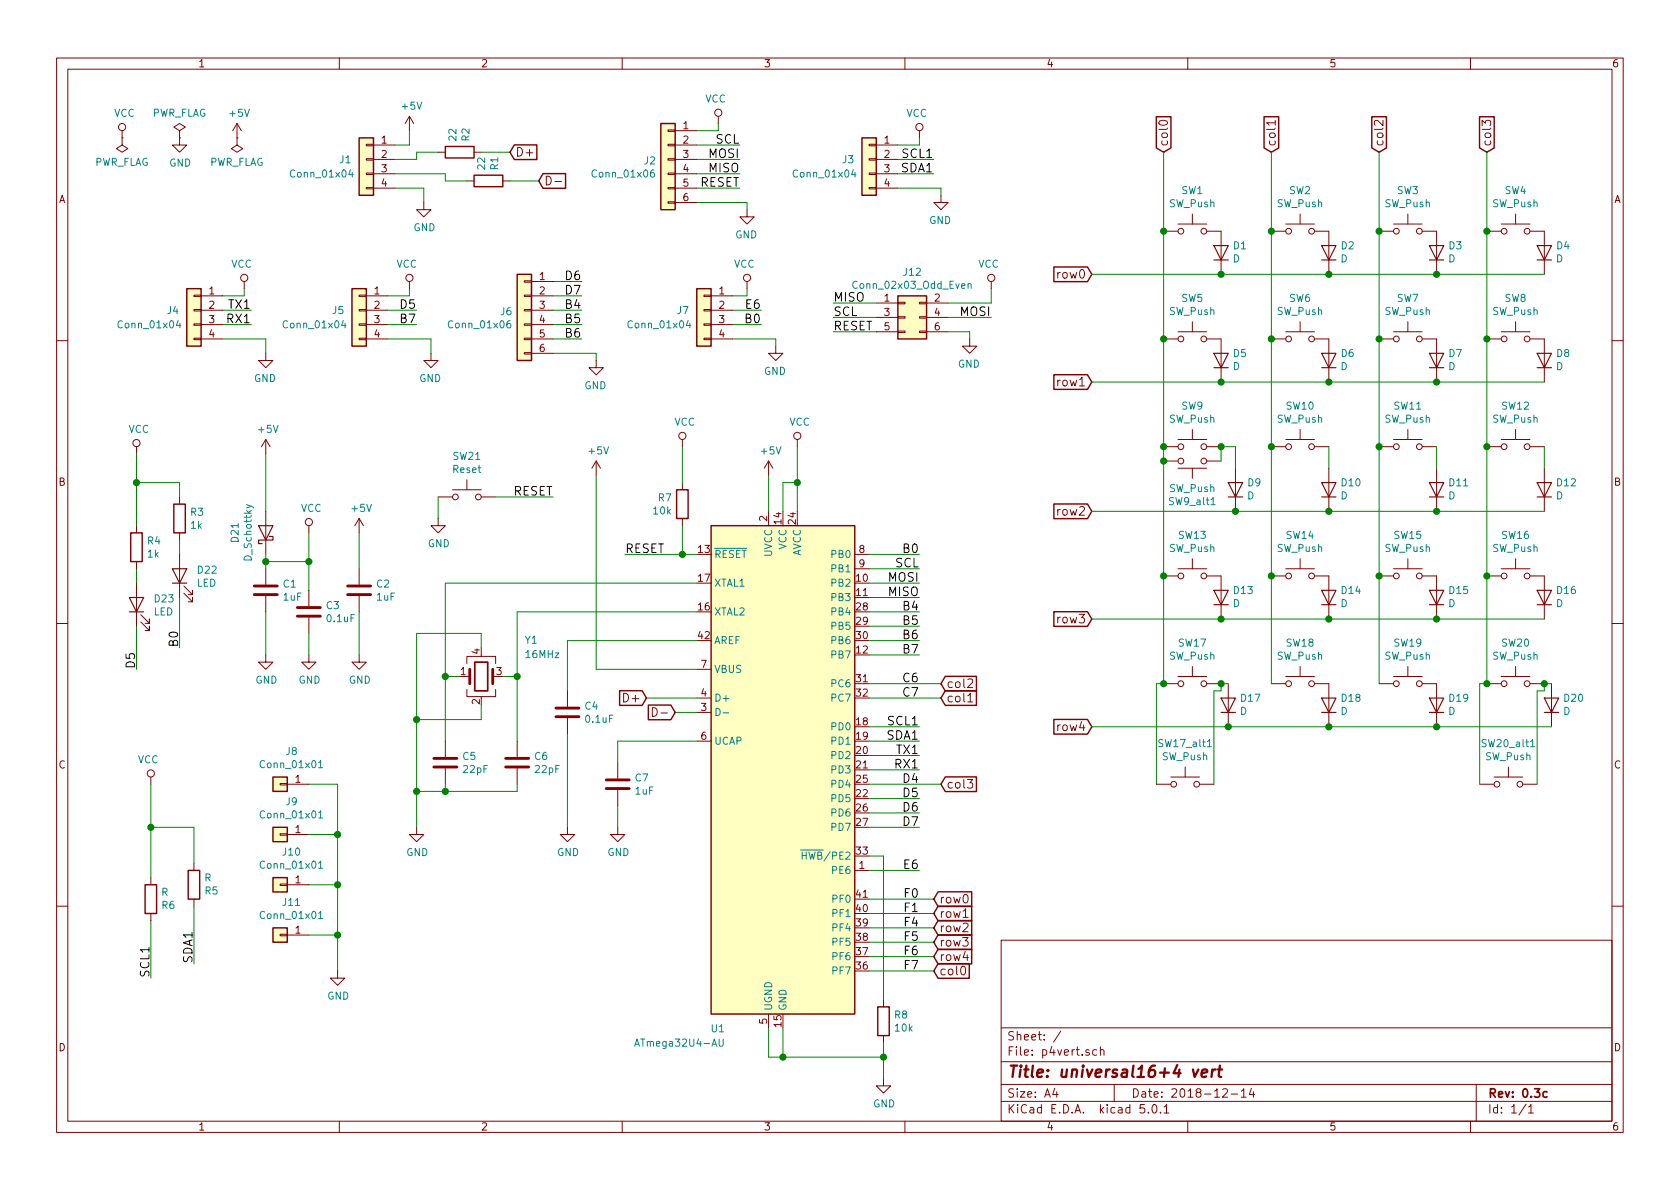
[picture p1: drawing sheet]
<svg xmlns="http://www.w3.org/2000/svg" width="297mm" height="210mm" viewBox="0 0 297 210" stroke-linecap="round" stroke-linejoin="round" font-family="sans-serif">
<g fill="none" stroke="#840000" stroke-width=".18">
<path d="M10 10.3h277v189.9h-277zM12 12.2h273v186.1h-273zM60 10.3v1.9M110 10.3v1.9M160 10.3v1.9M210 10.3v1.9M260 10.3v1.9M21.6 24.4v1.2l1 .7-1 .6-1-.6 1-.7M21.6 24.4h.1M21.6 23.1v1.3M31.7 24.4v1.2h1.3l-1.3 1.3-1.2-1.3h1.2M31.7 23.1l1.1-.6-1.1-.7-1 .7 1 .6v1.3"/>
<path d="M31.7 24.4h.1M41.9 24.4v1.2l1 .7-1 .6-1-.6 1-.7M41.9 24.4h.1M41.9 21.8l-.8 1.3M41.9 21.8v2.6M41.9 21.8l.8 1.3M64.8 33.1h1.2v.3h-1.2zM64.8 30.6h1.2v.3h-1.2zM64.8 28.1h1.2v.2h-1.2zM64.8 25.5h1.2v.3h-1.2zM66 25.6h3.8M66 28.2h3.8"/>
<path d="M66 30.7h3.8M66 33.3h3.8M72.4 20.6l-.8 1.2M72.4 20.6v2.5M72.4 20.6l.8 1.2M74.9 35.8v1.3h1.3l-1.3 1.2-1.2-1.2h1.2M77.5 26.9h1.2M82.5 32h1.3M83.8 26.9h1.3M88.9 32h1.3M96.6 31.2a.77 .77 0 0 1 .9 .7 .77 .77 0 0 1-.9 .8zM98.1 32.1h1.2"/>
<path d="M118.1 35.7h1.3v.2h-1.3zM118.1 33.1h1.3v.3h-1.3zM118.1 30.6h1.3v.3h-1.3zM118.1 28.1h1.3v.2h-1.3zM118.1 25.5h1.3v.3h-1.3zM118.1 23h1.3v.2h-1.3zM119.4 25.6h3.8M119.4 28.2h3.8M119.4 30.7h3.8M119.4 33.3h3.8M119.4 23.1h3.8M119.4 35.8h3.8"/>
<path d="M127 20.6v1.2M132.1 37.1v1.2h-1.3l1.3 1.3 1.2-1.3h-1.2M153.7 33.1h1.2v.3h-1.2zM153.7 30.6h1.2v.3h-1.2zM153.7 28.1h1.2v.2h-1.2zM153.7 25.5h1.2v.3h-1.2zM154.9 25.6h3.8M154.9 28.2h3.8M154.9 30.7h3.8M154.9 33.3h3.8M162.6 23.1v1.3M166.4 34.5v1.3h-1.3l1.3 1.3 1.2-1.3h-1.2"/>
<path d="M205 21.4a.86 .86 0 0 1 1.4 .4 .97 .97 0 0 1-1.5 0zM208.3 39.6h5.1M210.8 37.8v1.8M225.5 21.7h-1.5l.4 .4M225.5 21.3v.8M227.3 39.6h5.1M229.9 37.8v1.8M244.5 21.3v.9l-1.1-.9-.3 .1-.1 .2 .1 .5M246.4 39.6h5.1M248.9 37.8v1.8M262.1 22.2v-.9l.5 .5 .1-.4 .2-.1 .6 .1 .1 .6-.2 .2M265.4 39.6h5.1"/>
<path d="M268 37.8v1.8M34.3 59.8h1.3v.3h-1.3zM34.3 57.3h1.3v.2h-1.3zM34.3 54.7h1.3v.3h-1.3zM34.3 52.2h1.3v.2h-1.3zM35.6 59.9h3.8M35.6 52.3h3.8M35.6 54.9h3.8M35.6 57.4h3.8M43.2 49.8v1.2M63.5 59.8h1.3v.3h-1.3zM63.5 57.3h1.3v.2h-1.3z"/>
<path d="M63.5 54.7h1.3v.3h-1.3zM63.5 52.2h1.3v.2h-1.3zM64.8 59.9h3.8M64.8 52.3h3.8M64.8 54.9h3.8M64.8 57.4h3.8M72.4 49.8v1.2M92.7 59.8h1.3v.3h-1.3zM92.7 57.3h1.3v.2h-1.3zM92.7 54.7h1.3v.3h-1.3zM92.7 52.2h1.3v.2h-1.3zM92.7 49.7h1.3v.2h-1.3z"/>
<path d="M94 59.9h3.8M94 49.8h3.8M94 52.3h3.8M94 54.9h3.8M94 57.4h3.8M124.5 59.8h1.2v.3h-1.2zM124.5 57.3h1.2v.2h-1.2zM124.5 54.7h1.2v.3h-1.2zM124.5 52.2h1.2v.2h-1.2zM125.7 59.9h3.8M125.7 52.3h3.8M125.7 54.9h3.8"/>
<path d="M125.7 57.4h3.8M132.1 49.8v1.2M154.9 58.7h3.8M154.9 53.6h3.8M154.9 56.1h3.8M158.7 58.5h1.3v.3h-1.3zM158.7 56h1.3v.3h-1.3zM158.7 53.5h1.3v.2h-1.3zM162.6 58.5h1.2v.3h-1.2zM162.6 56h1.2v.3h-1.2zM162.6 53.5h1.2v.2h-1.2zM163.8 58.7h3.8"/>
<path d="M163.8 53.6h3.8M163.8 56.1h3.8M171.4 59.9v1.3h-1.2l1.2 1.3 1.3-1.3h-1.3M175.3 49.8v1.2M205.7 40.9h2.6M205.7 59.9h2.6M208.3 58.7h5.1M210.8 56.9v1.8M213.4 40.9h2.5v7.6M213.4 59.9h2.5v7.7M224.8 40.9h2.5M224.8 59.9h2.5"/>
<path d="M227.3 58.7h5.1M229.9 56.9v1.8M232.4 40.9h2.5v7.6M232.4 59.9h2.5v7.7M243.8 40.9h2.6M243.8 59.9h2.6M246.4 58.7h5.1M248.9 56.9v1.8M251.5 40.9h2.5v7.6M251.5 59.9h2.5v7.7M262.9 40.9h2.5M262.9 59.9h2.5"/>
<path d="M265.4 58.7h5.1M268 56.9v1.8M270.5 40.9h2.5v7.6M270.5 59.9h2.5v7.7M10 60.2h2M24.1 79v1.3M47 62.5v1.2h-1.3l1.3 1.3 1.3-1.3h-1.3M47 77.7v2.6M47 77.7l-.8 1.3M47 77.7l.8 1.3M76.2 62.5v1.2h-1.3l1.3 1.3 1.3-1.3h-1.3M92.7 62.4h1.3v.2h-1.3z"/>
<path d="M94 62.5h3.8M105.4 63.7v1.3h-1.3l1.3 1.3 1.3-1.3h-1.3M120.6 77.7v1.3M137.2 61.2v1.3h-1.3l1.3 1.2 1.2-1.2h-1.2M141 77.7v1.3M205.7 79h2.6M208.3 77.7h5.1M210.8 75.9v1.8M213.4 79h2.5M224.8 79h2.5M227.3 77.7h5.1M229.9 75.9v1.8"/>
<path d="M232.4 79h2.5M243.8 79h2.6M246.4 77.7h5.1M248.9 75.9v1.8M251.5 79h2.5M262.9 79h2.5M265.4 77.7h5.1M268 75.9v1.8M270.5 79h2.5M285 60.2h2M24.1 93v1.2M24.1 99.3v1.3"/>
<path d="M31.7 87.9v1.2M31.7 94.2v1.3M31.7 98v7.7M47 90.4v7.6M54.6 93v1.2M63.5 91.7l-.8 1.3M63.5 91.7v2.5M63.5 91.7l.8 1.3M77.5 91.7v1.3h1.2l-1.2 1.2-1.3-1.2h1.3M77.5 87.9h2.5M80 86.6h5.1M82.5 84.8v1.8"/>
<path d="M85.1 87.9h2.5M105.4 81.5l-.8 1.3M105.4 81.5v2.6M105.4 81.5l.8 1.3M120.6 85.3v1.3M120.6 91.7v1.3M135.9 81.5v2.6M135.9 90.4v2.6M135.9 81.5l-.8 1.3M135.9 81.5l.8 1.3M151.1 98h2.6M205.7 81.5h2.6"/>
<path d="M208.3 82.8h5.1M210.8 82.8v1.8M210.8 98.8v1.8M213.4 81.5h2.5M218.4 82.8v7.6M229.9 98.8v1.8M234.9 82.8v7.6M248.9 98.8v1.8M254 82.8v7.6M268 98.8v1.8M273 82.8v7.6M10 110.3h2"/>
<path d="M24.1 103.1v7.6M24.9 110l1.5 1.5v-.8v.8h-.7M24.9 108.7l1.5 1.5v-.7v.7h-.7M32.5 104.9l1.5 1.5v-.7v.7h-.7M32.5 103.6l1.5 1.6v-.8v.8h-.7M47 115.8v1.3h1.3l-1.3 1.3-1.3-1.3h1.3M47 100.6v2.8M47 105.4v2.8M54.6 115.8v1.3h1.3l-1.3 1.3-1.3-1.3h1.3M54.6 104.4v2.8M54.6 109.2v2.8M63.5 115.8v1.3h1.3l-1.3 1.3-1.3-1.3h1.3"/>
<path d="M63.5 100.6v2.8M63.5 105.4v2.8M82.5 117.3v-1.2h5.1v1.2M82.5 119.6h.6M87.1 119.6h.5M123.2 118.4h2.5M151.1 100.6h2.6M205.7 101.8h2.6M208.3 100.6h5.1M208.3 119.6h5.1M210.8 117.9v1.7M213.4 101.8h2.5v7.7"/>
<path d="M224.8 101.8h2.5M227.3 100.6h5.1M227.3 119.6h5.1M229.9 117.9v1.7M232.4 101.8h2.5v7.7M243.8 101.8h2.6M246.4 100.6h5.1M246.4 119.6h5.1M248.9 117.9v1.7M251.5 101.8h2.5v7.7M262.9 101.8h2.5M265.4 100.6h5.1"/>
<path d="M265.4 119.6h5.1M268 117.9v1.7M270.5 101.8h2.5v7.7M285 110.3h2M26.7 137.4v1.3M49.5 138.6h1.3v.2h-1.3zM50.8 138.7h3.8M78.7 131.1v2.8M78.7 135.9v2.8M82.5 121.9v1.3h5.1v-1.3M91.4 131.1v2.8M91.4 135.9v2.8"/>
<path d="M100.3 122.2v2.8M100.3 127v2.8M109.2 134.9v2.8M109.2 139.7v2.8M115.3 125.1a.77 .77 0 0 1 .9 .8 .77 .77 0 0 1-.9 .8zM116.9 126.1h1.1M123.2 126h2.5M123.2 123.4h2.5M123.2 131.1h2.5M171 137.8h1l-.5 .6 .4 .2v.6l-.2 .2h-.4l-.3-.2M171.1 123l.5-.4v1.5M171.1 120.2l.6-.1 .2 .1 .1 .3-.1 .2-.9 .9h1"/>
<path d="M171.1 124.1h.9M204.5 138.7h2.5M205.7 120.9h2.6M207 137.4h5.1M209.5 135.6v1.8M212.1 138.7h2.5M213.4 120.9h2.5M217.2 120.9v7.6M224.8 120.9h2.5M232.4 120.9h2.5v7.6M243.8 120.9h2.6M251.5 120.9h2.5v7.6"/>
<path d="M261.6 138.7h2.6M262.9 120.9h2.5M264.2 137.4h5M266.7 135.6v1.8M269.2 138.7h2.6M270.5 120.9h2.5M274.3 120.9v7.6M26.7 155.2v1.3M34.3 152.6v1.3M34.3 159v1.3M49.5 147.4h1.3v.3h-1.3zM49.5 156.3h1.3v.3h-1.3z"/>
<path d="M50.8 147.6h3.8M50.8 156.5h3.8M73.7 146.3v1.3h1.2l-1.2 1.2-1.3-1.2h1.3M100.3 146.3v1.3h1.3l-1.3 1.2-1.2-1.2h1.2M109.2 146.3v1.3h1.3l-1.3 1.2-1.3-1.2h1.3M151.1 153.9h2.6M10 160.2h2M26.7 161.5v1.3M49.5 165.2h1.3v.3h-1.3zM50.8 165.3h3.8M59.7 171.7v1.3h1.3l-1.3 1.2-1.3-1.2h1.3M135.9 179.3v2.6"/>
<path d="M156.2 176.8v1.2M170 171l.4-.1a.97 .97 0 0 1 0 1.5 .84 .84 0 0 1-.4-1.4zM170.3 162.2h.9M177 166.3h108v32h-108zM285 160.2h2M60 198.3v1.9M110 198.3v1.9M156.2 190.7v1.3h1.3l-1.3 1.3-1.3-1.3h1.3M156.2 183.1v1.3M160 198.3v1.9M177 194.8h108M177 191.8h108"/>
<path d="M177 187.8h108M177 181.8h108M186.5 192.5l-.4 1h1M186.8 193v1M187.6 182.3l-1.3 2M193.9 185.7l-.4-.1-.3 .3 .1 .6 .2 .1 .4-.1M194.6 185.7a.37 .37 0 0 1 .6 .1v.8M194.6 185.1v1.5M197 191.8v3M202.3 195.3h-.7l-.1 .7 .3-.1 .5 .1 .1 .2-.1 .5-.2 .1-.6-.1M203 196.7v.1M203.8 195.5l.2-.2a.8 .8 0 0 1 .6 .8 .8 .8 0 0 1-.6 .7l-.2-.1-.1-.4z"/>
<path d="M205.2 196.7v.1M205.8 195.8l.4-.5v1.5M205.8 196.8h.9M210 198.3v1.9M216.2 192.7l.2-.2h.4l.2 .5-.9 1h.9M217.7 193.5h1.1M219.5 193l.4-.5v1.5M219.5 194h.8M221.3 192.5l-.4 1h.9M221.6 193v1M260 198.3v1.9M261 191.8v6.5"/>
<path d="M269.8 195.2l-1.2 2M270.3 195.8l.4-.5v1.5M270.3 196.8h.8"/>
<circle cx="127" cy="19.9" r=".63"/>
<circle cx="21.6" cy="22.5" r=".63"/>
<circle cx="162.6" cy="22.5" r=".63"/>
<circle cx="43.2" cy="49.1" r=".63"/>
<circle cx="72.4" cy="49.1" r=".63"/>
<circle cx="132.1" cy="49.1" r=".63"/>
<circle cx="175.3" cy="49.1" r=".63"/>
<circle cx="208.8" cy="59.9" r=".51"/>
<circle cx="208.8" cy="40.9" r=".51"/>
<circle cx="212.9" cy="59.9" r=".51"/>
<circle cx="212.9" cy="40.9" r=".51"/>
<circle cx="227.8" cy="59.9" r=".51"/>
<circle cx="227.8" cy="40.9" r=".51"/>
<circle cx="231.9" cy="59.9" r=".51"/>
<circle cx="231.9" cy="40.9" r=".51"/>
<circle cx="246.9" cy="59.9" r=".51"/>
<circle cx="246.9" cy="40.9" r=".51"/>
<circle cx="251" cy="40.9" r=".51"/>
<circle cx="251" cy="59.9" r=".51"/>
<circle cx="265.9" cy="59.9" r=".51"/>
<circle cx="265.9" cy="40.9" r=".51"/>
<circle cx="270" cy="59.9" r=".51"/>
<circle cx="270" cy="40.9" r=".51"/>
<circle cx="24.1" cy="78.4" r=".63"/>
<circle cx="120.6" cy="77.1" r=".63"/>
<circle cx="141" cy="77.1" r=".63"/>
<circle cx="208.8" cy="79" r=".51"/>
<circle cx="212.9" cy="79" r=".51"/>
<circle cx="227.8" cy="79" r=".51"/>
<circle cx="231.9" cy="79" r=".51"/>
<circle cx="246.9" cy="79" r=".51"/>
<circle cx="251" cy="79" r=".51"/>
<circle cx="265.9" cy="79" r=".51"/>
<circle cx="270" cy="79" r=".51"/>
<circle cx="54.6" cy="92.3" r=".63"/>
<circle cx="80.5" cy="87.9" r=".51"/>
<circle cx="84.6" cy="87.9" r=".51"/>
<circle cx="208.8" cy="81.5" r=".51"/>
<circle cx="212.9" cy="81.5" r=".51"/>
<circle cx="208.8" cy="101.8" r=".51"/>
<circle cx="212.9" cy="101.8" r=".51"/>
<circle cx="227.8" cy="101.8" r=".51"/>
<circle cx="231.9" cy="101.8" r=".51"/>
<circle cx="246.9" cy="101.8" r=".51"/>
<circle cx="251" cy="101.8" r=".51"/>
<circle cx="265.9" cy="101.8" r=".51"/>
<circle cx="270" cy="101.8" r=".51"/>
<circle cx="26.7" cy="136.8" r=".63"/>
<circle cx="207.5" cy="138.7" r=".51"/>
<circle cx="208.8" cy="120.9" r=".51"/>
<circle cx="211.6" cy="138.7" r=".51"/>
<circle cx="212.9" cy="120.9" r=".51"/>
<circle cx="227.8" cy="120.9" r=".51"/>
<circle cx="231.9" cy="120.9" r=".51"/>
<circle cx="246.9" cy="120.9" r=".51"/>
<circle cx="251" cy="120.9" r=".51"/>
<circle cx="264.7" cy="138.7" r=".51"/>
<circle cx="265.9" cy="120.9" r=".51"/>
<circle cx="268.7" cy="138.7" r=".51"/>
<circle cx="270" cy="120.9" r=".51"/>
</g>
<path d="M83.9 117.1h2.3v5.1h-2.3zM273.5 193.1l-.4-.1-.3 .3 .1 .6 .2 .1 .4-.1" fill="none" stroke="#840000" stroke-width=".3"/>
<path d="M210.9 189.1l.3 1.3 .7-1.3M212.5 189.8l.9-.2v-.4h-.8l-.2 1 .3 .2 .6-.1M214.4 189.1l-.2 1.3M214.9 189.1a.5 .5 0 0 0-.6 .4M215.3 189.1h.8M215.7 188.4l-.2 1.8v.1l.4 .1" fill="none" stroke="#840000" stroke-width=".41"/>
<g fill="none" stroke="#840000" stroke-width=".2">
<path d="M214.6 43.4h2.6l-1.3 2.6zM214.6 46h2.6M233.7 43.4h2.5l-1.3 2.6zM233.7 46h2.5M252.7 43.4h2.6l-1.3 2.6zM252.7 46h2.6M271.8 43.4h2.5l-1.3 2.6zM271.8 46h2.5M214.6 62.5h2.6l-1.3 2.5zM214.6 65h2.6M233.7 62.5h2.5l-1.3 2.5zM233.7 65h2.5"/>
<path d="M252.7 62.5h2.6l-1.3 2.5zM252.7 65h2.6M271.8 62.5h2.5l-1.3 2.5zM271.8 65h2.5M45.7 93h2.6l-1.3 2.5zM47.6 94.9h.7v.6h-2.6v.6h.7M217.2 85.3h2.5l-1.3 2.6zM217.2 87.9h2.5M233.7 85.3h2.5l-1.3 2.6zM233.7 87.9h2.5M252.7 85.3h2.6l-1.3 2.6zM252.7 87.9h2.6"/>
<path d="M271.8 85.3h2.5l-1.3 2.6zM271.8 87.9h2.5M22.9 105.7h2.5l-1.3 2.5zM22.9 108.2h2.5M30.5 100.6h2.5l-1.3 2.5zM30.5 103.1h2.5M214.6 104.4h2.6l-1.3 2.5zM214.6 106.9h2.6M233.7 104.4h2.5l-1.3 2.5zM233.7 106.9h2.5M252.7 104.4h2.6l-1.3 2.5zM252.7 106.9h2.6"/>
<path d="M271.8 104.4h2.5l-1.3 2.5zM271.8 106.9h2.5M215.9 123.4h2.5l-1.2 2.6zM215.9 126h2.5M233.7 123.4h2.5l-1.3 2.6zM233.7 126h2.5M252.7 123.4h2.6l-1.3 2.6zM252.7 126h2.6M273 123.4h2.6l-1.3 2.6zM273 126h2.6"/>
</g>
<g fill="none" stroke="#840000" stroke-width=".25">
<path d="M63.5 24.4h2.5v10.1h-2.5zM78.7 25.9h5.1v2h-5.1zM83.8 31h5.1v2h-5.1zM90.9 25.6h4v2.6h-4l-.7-1.3zM96 30.7h4v2.6h-4l-.8-1.3zM116.8 21.8h2.6v15.3h-2.6zM152.4 24.4h2.5v10.1h-2.5zM204.4 20.6h2.6v5.6l-1.3 .7-1.3-.7zM223.5 20.6h2.6v5.6l-1.3 .7-1.3-.7zM242.5 20.6h2.6v5.6l-1.3 .7-1.3-.7zM261.6 20.6h2.6v5.6l-1.3 .7-1.3-.7zM33 51h2.6v10.2h-2.6z"/>
<path d="M62.2 51h2.6v10.2h-2.6zM91.4 48.5h2.6v15.2h-2.6zM123.2 51h2.5v10.2h-2.5zM158.7 52.3h5.1v7.6h-5.1zM186.3 47.2h6l.7 1.3-.7 1.3h-6zM186.3 66.3h6l.7 1.3-.7 1.3h-6zM23.1 94.2h2v5.1h-2zM30.7 89.1h2.1v5.1h-2.1zM119.6 86.6h2.1v5.1h-2.1zM125.7 93h25.4v86.3h-25.4zM186.3 89.1h6l.7 1.3-.7 1.3h-6zM167.1 119.6h5.5v2.6h-5.5l-.7-1.3z"/>
<path d="M186.3 108.2h6l.7 1.3-.7 1.3h-6zM48.3 137.4h2.5v2.5h-2.5zM109.6 122.1h3.9l.8 1.3-.8 1.3h-3.9zM114.6 124.7h4l.8 1.3-.8 1.3h-4zM167.1 122.1h5.5v2.6h-5.5l-.7-1.3zM167.1 137.4h5.5v2.6h-5.5l-.7-1.3zM186.3 127.2h6l.7 1.3-.7 1.3h-6zM25.7 156.5h2v5h-2zM33.3 153.9h2v5.1h-2zM48.3 146.3h2.5v2.5h-2.5zM48.3 155.2h2.5v2.5h-2.5zM165.9 157.7h5.9v2.6h-5.9l-.8-1.3z"/>
<path d="M48.3 164.1h2.5v2.5h-2.5zM155.2 178h2v5.1h-2zM165.9 160.2h5.9v2.6h-5.9l-.8-1.3zM165.9 162.8h5.9v2.6h-5.9l-.8-1.3zM165.9 165.3h5.9v2.6h-5.9l-.8-1.3zM165.9 170.4h5.5v2.6h-5.5l-.8-1.3zM165.9 167.9h5.9v2.6h-5.9l-.8-1.3z"/>
</g>
<g fill="none" stroke="#008400" stroke-width=".18">
<path d="M69.8 33.3h5.1v2.5M69.8 30.7h8.9v1.3h3.8M72.4 23.1v2.5h-2.6M77.5 26.9h-3.8v1.3h-3.9M85.1 26.9h5.1M90.2 32h5M123.2 25.6h7.6M123.2 33.3h7.6M123.2 35.8h8.9v1.3M123.2 30.7h7.6M123.2 28.2h7.6M127 21.8v1.3h-3.8"/>
<path d="M158.7 33.3h7.7v1.2M158.7 30.7h6.4M158.7 28.2h6.4M162.6 24.4v1.2h-3.9M205.7 26.9v94h-1.2v17.8M224.8 26.9v94M243.8 26.9v94M262.9 26.9v94h-1.3v17.8M39.4 59.9h7.6v2.6M39.4 57.4h5M39.4 54.9h5M43.2 51v1.3h-3.8"/>
<path d="M68.6 59.9h7.6v2.6M68.6 57.4h5.1M68.6 54.9h5.1M72.4 51v1.3h-3.8M97.8 52.3h5.1M97.8 59.9h5.1M97.8 57.4h5.1M97.8 54.9h5.1M97.8 49.8h5.1M129.5 59.9h7.7v1.3M129.5 57.4h5.1M129.5 54.9h5.1"/>
<path d="M132.1 51v1.3h-2.6M147.3 56.1h7.6M147.3 53.6h7.6M147.3 58.7h7.6M167.6 56.1h7.7M167.6 58.7h3.8v1.2M175.3 51v2.6h-7.7M193 48.5h80M97.8 62.5h7.6v1.2M120.6 79v6.3M141 79v11.4M193 67.6h80"/>
<path d="M234.9 79v3.8M254 79v3.8M273 79v3.8M24.1 80.3v12.7M24.1 85.3h7.6v2.6M31.7 95.5v2.5M47 80.3v10.1M47 98v2.6M47 99.3h7.6M54.6 94.2v10.2M63.5 94.2v6.4M77.5 87.9v3.8"/>
<path d="M87.6 87.9h10.2M105.4 84.1v34.3h17.8M110.5 98h12.7M120.6 93v5M135.9 84.1v6.3M141 85.3h-2.6v5.1M153.7 98h8.9M193 90.4h80M215.9 81.5v-2.5h2.5v3.8M24.1 100.6v2.5M24.1 110.7v7.7M31.7 105.7v8.8"/>
<path d="M47 108.2v7.6M54.6 112v3.8M63.5 108.2v7.6M78.7 119.6h2.6M85.1 114.5v-2.5h-11.4v34.3M88.9 119.6h2.5M123.2 103.1h-44.5v28M123.2 113.3h-22.9v8.9M123.2 108.2h-31.8v22.9M153.7 100.6h8.9M153.7 103.1h8.9M153.7 105.7h8.9"/>
<path d="M153.7 113.3h8.9M153.7 110.7h8.9M153.7 108.2h8.9M153.7 115.8h8.9M193 109.5h80M26.7 138.7v16.5M54.6 138.7h5.1v33M78.7 138.7v1.2M85.1 124.7v2.5h-11.4M91.4 138.7v1.2h-17.7M100.3 129.8v16.5M114.3 123.4h8.9"/>
<path d="M119.4 126h3.8M123.2 131.1h-14v3.8M153.7 123.4h12.7M153.7 131.1h8.9M153.7 128.5h8.9M153.7 133.6h8.9M153.7 136.1h8.9M153.7 138.7h12.7M153.7 120.9h12.7M193 128.5h81.3M217.2 120.9h-1.3v1.3h-1.3v16.5M274.3 120.9h-1.3v1.3h-1.2v16.5"/>
<path d="M26.7 146.3h7.6v6.3M54.6 147.6h5.1M54.6 156.5h5.1M109.2 142.5v3.8M153.7 151.4h2.5v25.4M153.7 159h11.4M153.7 143.8h8.9M153.7 146.3h8.9M153.7 153.9h8.9M153.7 141.2h8.9M26.7 162.8v10.2M34.3 160.3v10.1"/>
<path d="M54.6 165.3h5.1M153.7 161.5h11.4M153.7 164.1h11.4M153.7 166.6h11.4M153.7 169.2h11.4M153.7 171.7h11.4M135.9 181.9v5h20.3M138.4 181.9v5M156.2 184.4v6.3"/>
</g>
<g fill="#008400" stroke="#008400" stroke-width=".25">
<circle cx="215.9" cy="48.5" r=".51"/>
<circle cx="235" cy="48.5" r=".51"/>
<circle cx="254" cy="48.5" r=".51"/>
<circle cx="215.9" cy="67.6" r=".51"/>
<circle cx="235" cy="67.6" r=".51"/>
<circle cx="254" cy="67.6" r=".51"/>
<circle cx="235" cy="90.4" r=".51"/>
<circle cx="254" cy="90.4" r=".51"/>
<circle cx="215.9" cy="109.5" r=".51"/>
<circle cx="235" cy="109.5" r=".51"/>
<circle cx="254" cy="109.5" r=".51"/>
<circle cx="262.9" cy="59.9" r=".51"/>
<circle cx="262.9" cy="79" r=".51"/>
<circle cx="243.8" cy="59.9" r=".51"/>
<circle cx="243.8" cy="79" r=".51"/>
<circle cx="224.8" cy="59.9" r=".51"/>
<circle cx="224.8" cy="79" r=".51"/>
<circle cx="205.7" cy="59.9" r=".51"/>
<circle cx="205.7" cy="79" r=".51"/>
<circle cx="205.7" cy="40.9" r=".51"/>
<circle cx="224.8" cy="40.9" r=".51"/>
<circle cx="243.8" cy="40.9" r=".51"/>
<circle cx="262.9" cy="40.9" r=".51"/>
<circle cx="141" cy="85.3" r=".51"/>
<circle cx="47" cy="99.3" r=".51"/>
<circle cx="54.6" cy="99.3" r=".51"/>
<circle cx="73.7" cy="139.9" r=".51"/>
<circle cx="78.7" cy="139.9" r=".51"/>
<circle cx="73.7" cy="127.2" r=".51"/>
<circle cx="91.4" cy="119.6" r=".51"/>
<circle cx="78.7" cy="119.6" r=".51"/>
<circle cx="138.4" cy="186.9" r=".51"/>
<circle cx="59.7" cy="147.6" r=".51"/>
<circle cx="59.7" cy="156.5" r=".51"/>
<circle cx="156.2" cy="186.9" r=".51"/>
<circle cx="24.1" cy="85.3" r=".51"/>
<circle cx="120.7" cy="98" r=".51"/>
<circle cx="26.7" cy="146.3" r=".51"/>
<circle cx="235" cy="128.5" r=".51"/>
<circle cx="254" cy="128.5" r=".51"/>
<circle cx="205.7" cy="101.8" r=".51"/>
<circle cx="224.8" cy="101.8" r=".51"/>
<circle cx="243.8" cy="101.8" r=".51"/>
<circle cx="262.9" cy="101.8" r=".51"/>
<circle cx="205.7" cy="120.9" r=".51"/>
<circle cx="217.2" cy="128.5" r=".51"/>
<circle cx="215.9" cy="120.9" r=".51"/>
<circle cx="273" cy="120.9" r=".51"/>
<circle cx="262.9" cy="120.9" r=".51"/>
<circle cx="218.4" cy="90.4" r=".51"/>
<circle cx="205.7" cy="81.5" r=".51"/>
<circle cx="215.9" cy="79" r=".51"/>
<circle cx="59.7" cy="165.3" r=".51"/>
</g>
<g fill="#ffffc2" stroke="#ffffc2" stroke-width=".18">
<path d="M125.7 93h25.4v86.3h-25.4z"/>
<path d="M63.5 24.4h2.5v10.1h-2.5z"/>
<path d="M48.3 137.4h2.5v2.5h-2.5z"/>
<path d="M48.3 146.3h2.5v2.5h-2.5z"/>
<path d="M48.3 155.2h2.5v2.5h-2.5z"/>
<path d="M48.3 164.1h2.5v2.5h-2.5z"/>
<path d="M116.8 21.8h2.6v15.3h-2.6z"/>
<path d="M152.4 24.4h2.5v10.1h-2.5z"/>
<path d="M91.4 48.5h2.6v15.2h-2.6z"/>
<path d="M62.2 51h2.6v10.2h-2.6z"/>
<path d="M33 51h2.6v10.2h-2.6z"/>
<path d="M123.2 51h2.5v10.2h-2.5z"/>
<path d="M158.7 52.3h5.1v7.6h-5.1z"/>
</g>
<g fill="none" stroke="#008484" stroke-width=".18">
<path d="M62 30l-.3 .9h.8M62.3 30.5v.8M115.6 30l-.4 .1a.87 .87 0 0 0 0 1.2l.5-.1v-.5l-.5-.2-.2 .3M150.9 30l-.3 .9h.8M151.2 30.5v.8M31.5 56.7l-.3 .9h.8M31.8 57.1v.9M60.7 56.7l-.3 .9h.8M61 57.1v.9M90.2 56.7l-.4 .1a.87 .87 0 0 0 0 1.2l.5-.1v-.6l-.5-.1-.2 .2M121.7 56.7l-.3 .9h.7M122 57.1v.9"/>
<path d="M171.2 50.3l.1-.1h.4v.8M171.2 50.2v.8M43.6 89.2l1.1 .5 .2 .1M214.1 89.2h.8M56.3 134.8l.4-.3v1.3M56.3 135.8h.7M126.6 125.3a.64 .64 0 0 1 .7 .6 .64 .64 0 0 1-.7 .6zM127.9 126.1h1M213.5 132h.7M270.6 132h.7M56.3 143.7l.4-.3v1.2M56.3 152.6l.4-.3v1.2"/>
<path d="M56.3 144.6h.7M56.3 153.5h.7M141.5 150.3h1.3M141.8 150.7v1.2M141.8 151.3h.7M56.3 161.5l.4-.3v1.2M56.3 162.4h.7M112.2 185l.4-1.3 .5 1.3M112.3 184.7h.6M127.2 183.7v1.1l.2 .2h.4l.1-.2v-1.1"/>
</g>
<g fill="none" stroke="#840000" stroke-width=".51">
<path d="M45 105.2h4M45 103.6h4M52.6 109h4M52.6 107.4h4M61.5 105.2h4M61.5 103.6h4M83.1 118.4v2.5M87.1 118.4v2.5M76.7 135.6h4.1M76.7 134.1h4.1M89.4 135.6h4.1M89.4 134.1h4.1"/>
<path d="M98.3 126.7h4.1M98.3 125.2h4.1M107.2 139.4h4.1M107.2 137.9h4.1"/>
</g>
<text font-size="2.8" fill="#840000" x="178" y="190.5">Title: universal16+4 vert</text>
<g font-size="2.1" fill="#840000">
<text x="91.1" y="27.7">D+</text>
<text x="206.5" y="26" transform="rotate(-90 206.5 26)">col0</text>
<text x="225.6" y="26" transform="rotate(-90 225.6 26)">col1</text>
<text x="244.6" y="26" transform="rotate(-90 244.6 26)">col2</text>
<text x="263.7" y="26" transform="rotate(-90 263.7 26)">col3</text>
<text x="187.2" y="49.3">row0</text>
<text x="187.2" y="68.3">row1</text>
<text x="187.2" y="91.2">row2</text>
<text x="187.2" y="110.2">row3</text>
<text x="110.6" y="124.2">D+</text>
<text x="167.3" y="124.2">col1</text>
<text x="167.3" y="121.7">col2</text>
<text x="187.2" y="129.3">row4</text>
<text x="167.3" y="139.4">col3</text>
<text x="166" y="159.8">row0</text>
<text x="166" y="162.3">row1</text>
<text x="166" y="164.8">row2</text>
<text x="166" y="167.4">row3</text>
<text x="166" y="172.5">col0</text>
<text x="166" y="169.9">row4</text>
<text x="178" y="184">Sheet: /</text>
<text x="178" y="186.7">File: p4vert.sch</text>
<text x="178" y="196.9">KiCad E.D.A. kicad 5.0.1</text>
<text x="178" y="194.1">Size: A4</text>
<text x="200" y="194.1">Date: 2018-12-14</text>
<text x="263" y="194.1">Rev: 0.3c</text>
<text x="263" y="196.9">Id: 1/1</text>
</g>
<g font-size="2.1">
<text x="125.4" y="27.9">MOSI</text>
<text x="126.6" y="25.4">SCL</text>
<text x="159.7" y="27.9">SCL1</text>
<text x="123.7" y="33">RESET</text>
<text x="125.4" y="30.5">MISO</text>
<text x="159.4" y="30.5">SDA1</text>
<text x="100.2" y="52.1">D7</text>
<text x="100.2" y="49.5">D6</text>
<text x="147.3" y="53.3">MISO</text>
<text x="40.3" y="57.1">RX1</text>
<text x="40.6" y="54.6">TX1</text>
<text x="70.9" y="57.1">B7</text>
<text x="70.9" y="54.6">D5</text>
<text x="100.2" y="54.6">B4</text>
<text x="100.2" y="57.1">B5</text>
<text x="100.2" y="59.7">B6</text>
<text x="131.9" y="57.1">B0</text>
<text x="132" y="54.6">E6</text>
<text x="147.3" y="55.9">SCL</text>
<text x="147.3" y="58.4">RESET</text>
<text x="169.8" y="55.9">MOSI</text>
<text x="90.7" y="87.6">RESET</text>
<text x="110.5" y="97.8">RESET</text>
<text x="158.3" y="100.3">SCL</text>
<text x="159.8" y="97.8">B0</text>
<text x="157.1" y="102.9">MOSI</text>
<text x="157.1" y="105.4">MISO</text>
<text x="159.8" y="107.9">B4</text>
<text x="159.8" y="110.5">B5</text>
<text x="159.8" y="113">B6</text>
<text x="23.9" y="118.4" transform="rotate(-90 23.9 118.4)">D5</text>
<text x="31.5" y="114.5" transform="rotate(-90 31.5 114.5)">B0</text>
<text x="159.8" y="115.6">B7</text>
<text x="159.8" y="120.6">C6</text>
<text x="159.8" y="123.2">C7</text>
<text x="156.9" y="130.8">SDA1</text>
<text x="157.1" y="128.3">SCL1</text>
<text x="158.4" y="135.9">RX1</text>
<text x="158.7" y="133.3">TX1</text>
<text x="159.8" y="143.5">D6</text>
<text x="159.8" y="141">D5</text>
<text x="159.8" y="138.4">D4</text>
<text x="159.8" y="146">D7</text>
<text x="160" y="153.7">E6</text>
<text x="160.1" y="158.7">F0</text>
<text x="160.1" y="161.3">F1</text>
<text x="160.1" y="163.8">F4</text>
<text x="160.1" y="166.4">F5</text>
<text x="26.4" y="173" transform="rotate(-90 26.4 173)">SCL1</text>
<text x="34" y="170.4" transform="rotate(-90 34 170.4)">SDA1</text>
<text x="160.1" y="168.9">F6</text>
<text x="160.1" y="171.4">F7</text>
</g>
<g font-size="1.8" fill="#840000">
<text x="35" y="11.9">1</text>
<text x="85" y="11.9">2</text>
<text x="135" y="11.9">3</text>
<text x="185" y="11.9">4</text>
<text x="235" y="11.9">5</text>
<text x="285" y="11.9">6</text>
<text x="120.8" y="22.9">1</text>
<text x="67.5" y="25.4">1</text>
<text x="67.5" y="27.9">2</text>
<text x="120.8" y="25.4">2</text>
<text x="120.8" y="27.9">3</text>
<text x="156.4" y="25.4">1</text>
<text x="156.4" y="27.9">2</text>
<text x="10.4" y="35.9">A</text>
<text x="67.5" y="30.5">3</text>
<text x="67.5" y="33">4</text>
<text x="120.8" y="30.5">4</text>
<text x="120.8" y="33">5</text>
<text x="120.8" y="35.6">6</text>
<text x="156.4" y="30.5">3</text>
<text x="156.4" y="33">4</text>
<text x="285.4" y="35.9">A</text>
<text x="37" y="52.1">1</text>
<text x="66.2" y="52.1">1</text>
<text x="95.4" y="49.5">1</text>
<text x="95.4" y="52.1">2</text>
<text x="127.2" y="52.1">1</text>
<text x="156.4" y="53.3">1</text>
<text x="165.3" y="53.3">2</text>
<text x="37" y="54.6">2</text>
<text x="37" y="57.1">3</text>
<text x="37" y="59.7">4</text>
<text x="66.2" y="54.6">2</text>
<text x="66.2" y="57.1">3</text>
<text x="66.2" y="59.7">4</text>
<text x="95.4" y="54.6">3</text>
<text x="95.4" y="57.1">4</text>
<text x="95.4" y="59.7">5</text>
<text x="127.2" y="54.6">2</text>
<text x="127.2" y="57.1">3</text>
<text x="127.2" y="59.7">4</text>
<text x="156.4" y="55.9">3</text>
<text x="156.4" y="58.4">5</text>
<text x="165.3" y="55.9">4</text>
<text x="165.3" y="58.4">6</text>
<text x="95.4" y="62.2">6</text>
<text x="10.4" y="85.9">B</text>
<text x="285.4" y="85.9">B</text>
<text x="135.6" y="92.2" transform="rotate(-90 135.6 92.2)">2</text>
<text x="138.2" y="92.7" transform="rotate(-90 138.2 92.7)">14</text>
<text x="140.7" y="92.7" transform="rotate(-90 140.7 92.7)">24</text>
<text x="123.5" y="97.8">13</text>
<text x="151.9" y="97.8">8</text>
<text x="151.9" y="100.3">9</text>
<text x="123.5" y="107.9">16</text>
<text x="123.5" y="102.9">17</text>
<text x="151.4" y="102.9">10</text>
<text x="151.4" y="105.4">11</text>
<text x="151.4" y="107.9">28</text>
<text x="123.5" y="113">42</text>
<text x="151.4" y="110.5">29</text>
<text x="151.4" y="113">30</text>
<text x="81.4" y="119.4">1</text>
<text x="84.8" y="115.7" transform="rotate(-90 84.8 115.7)">4</text>
<text x="87.8" y="119.4">3</text>
<text x="124" y="118.1">7</text>
<text x="151.4" y="115.6">12</text>
<text x="84.8" y="124.6" transform="rotate(-90 84.8 124.6)">2</text>
<text x="124" y="125.7">3</text>
<text x="124" y="123.2">4</text>
<text x="151.4" y="120.6">31</text>
<text x="151.4" y="123.2">32</text>
<text x="124" y="130.8">6</text>
<text x="151.4" y="128.3">18</text>
<text x="151.4" y="130.8">19</text>
<text x="10.4" y="135.9">C</text>
<text x="151.4" y="133.3">20</text>
<text x="151.4" y="135.9">21</text>
<text x="285.4" y="135.9">C</text>
<text x="52.2" y="138.4">1</text>
<text x="151.4" y="141">22</text>
<text x="151.4" y="138.4">25</text>
<text x="151.4" y="143.5">26</text>
<text x="52.2" y="147.3">1</text>
<text x="151.4" y="146">27</text>
<text x="151.4" y="151.1">33</text>
<text x="151.9" y="153.7">1</text>
<text x="52.2" y="156.2">1</text>
<text x="151.4" y="161.3">40</text>
<text x="151.4" y="158.7">41</text>
<text x="52.2" y="165.1">1</text>
<text x="151.4" y="166.4">38</text>
<text x="151.4" y="163.8">39</text>
<text x="151.4" y="171.4">36</text>
<text x="151.4" y="168.9">37</text>
<text x="10.4" y="185.9">D</text>
<text x="135.6" y="181.1" transform="rotate(-90 135.6 181.1)">5</text>
<text x="138.2" y="181.6" transform="rotate(-90 138.2 181.6)">15</text>
<text x="285.4" y="185.9">D</text>
<text x="35" y="199.9">1</text>
<text x="85" y="199.9">2</text>
<text x="135" y="199.9">3</text>
<text x="185" y="199.9">4</text>
<text x="235" y="199.9">5</text>
<text x="285" y="199.9">6</text>
</g>
<g font-size="1.8" fill="#008484">
<text x="20.2" y="20.7">VCC</text>
<text x="26.8" y="20.6">PWR_FLAG</text>
<text x="40.7" y="20.7">+5V</text>
<text x="71.2" y="19.4">+5V</text>
<text x="124.7" y="18.1">VCC</text>
<text x="160.2" y="20.7">VCC</text>
<text x="16.6" y="29.3">PWR_FLAG</text>
<text x="29.9" y="29.5">GND</text>
<text x="36.9" y="29.3">PWR_FLAG</text>
<text x="60.1" y="28.9">J1</text>
<text x="80.7" y="24.8" transform="rotate(-90 80.7 24.8)">22</text>
<text x="83" y="24.9" transform="rotate(-90 83 24.9)">R2</text>
<text x="85.8" y="29.9" transform="rotate(-90 85.8 29.9)">22</text>
<text x="113.9" y="29.1">J2</text>
<text x="149" y="28.9">J3</text>
<text x="51.7" y="31.4">Conn_01x04</text>
<text x="88.1" y="30" transform="rotate(-90 88.1 30)">R1</text>
<text x="105" y="31.4">Conn_01x06</text>
<text x="140.6" y="31.4">Conn_01x04</text>
<text x="208.9" y="34.3">SW1</text>
<text x="228" y="34.3">SW2</text>
<text x="247" y="34.3">SW3</text>
<text x="266.1" y="34.3">SW4</text>
<text x="73.1" y="40.9">GND</text>
<text x="164.3" y="39.6">GND</text>
<text x="206.8" y="36.6">SW_Push</text>
<text x="225.8" y="36.6">SW_Push</text>
<text x="244.9" y="36.6">SW_Push</text>
<text x="263.9" y="36.6">SW_Push</text>
<text x="40.9" y="47.3">VCC</text>
<text x="70.1" y="47.3">VCC</text>
<text x="129.8" y="47.3">VCC</text>
<text x="130" y="42.2">GND</text>
<text x="172.9" y="47.3">VCC</text>
<text x="218" y="46.4">D</text>
<text x="218.1" y="44.1">D1</text>
<text x="237" y="46.4">D</text>
<text x="237.2" y="44.1">D2</text>
<text x="256.1" y="46.4">D</text>
<text x="256.2" y="44.1">D3</text>
<text x="275.1" y="46.4">D</text>
<text x="275.3" y="44.1">D4</text>
<text x="151.2" y="51.1">Conn_02x03_Odd_Even</text>
<text x="159.8" y="48.8">J12</text>
<text x="208.9" y="53.4">SW5</text>
<text x="228" y="53.4">SW6</text>
<text x="247" y="53.4">SW7</text>
<text x="266.1" y="53.4">SW8</text>
<text x="21.2" y="58.1">Conn_01x04</text>
<text x="29.6" y="55.5">J4</text>
<text x="50.4" y="58.1">Conn_01x04</text>
<text x="58.8" y="55.5">J5</text>
<text x="79.6" y="58.1">Conn_01x06</text>
<text x="88.5" y="55.7">J6</text>
<text x="111.4" y="58.1">Conn_01x04</text>
<text x="119.8" y="55.5">J7</text>
<text x="206.8" y="55.7">SW_Push</text>
<text x="225.8" y="55.7">SW_Push</text>
<text x="244.9" y="55.7">SW_Push</text>
<text x="263.9" y="55.7">SW_Push</text>
<text x="169.4" y="65">GND</text>
<text x="218" y="65.5">D</text>
<text x="218.1" y="63.1">D5</text>
<text x="237" y="65.5">D</text>
<text x="237.2" y="63.1">D6</text>
<text x="256.1" y="65.5">D</text>
<text x="256.2" y="63.1">D7</text>
<text x="275.1" y="65.5">D</text>
<text x="275.3" y="63.1">D8</text>
<text x="44.9" y="67.6">GND</text>
<text x="74.1" y="67.6">GND</text>
<text x="103.3" y="68.8">GND</text>
<text x="135.1" y="66.3">GND</text>
<text x="22.7" y="76.5">VCC</text>
<text x="45.8" y="76.5">+5V</text>
<text x="119.2" y="75.3">VCC</text>
<text x="139.5" y="75.3">VCC</text>
<text x="206.8" y="74.7">SW_Push</text>
<text x="208.9" y="72.4">SW9</text>
<text x="225.8" y="74.7">SW_Push</text>
<text x="227.5" y="72.4">SW10</text>
<text x="244.9" y="74.7">SW_Push</text>
<text x="246.5" y="72.4">SW11</text>
<text x="263.9" y="74.7">SW_Push</text>
<text x="265.6" y="72.4">SW12</text>
<text x="80.1" y="81.3">SW21</text>
<text x="80.1" y="83.6">Reset</text>
<text x="104.2" y="80.4">+5V</text>
<text x="134.7" y="80.4">+5V</text>
<text x="116.4" y="88.7">R7</text>
<text x="206.8" y="87">SW_Push</text>
<text x="206.9" y="89.3">SW9_alt1</text>
<text x="220.5" y="88.3">D</text>
<text x="220.6" y="86">D9</text>
<text x="237" y="88.3">D</text>
<text x="237.2" y="86">D10</text>
<text x="256.1" y="88.3">D</text>
<text x="256.3" y="86">D11</text>
<text x="275.1" y="88.3">D</text>
<text x="275.3" y="86">D12</text>
<text x="33.7" y="91.2">R3</text>
<text x="33.8" y="93.5">1k</text>
<text x="42.2" y="95.8" transform="rotate(-90 42.2 95.8)">D21</text>
<text x="53.2" y="90.5">VCC</text>
<text x="62.3" y="90.5">+5V</text>
<text x="115.6" y="91">10k</text>
<text x="208.4" y="95.3">SW13</text>
<text x="227.5" y="95.3">SW14</text>
<text x="246.5" y="95.3">SW15</text>
<text x="265.6" y="95.3">SW16</text>
<text x="26.1" y="96.3">R4</text>
<text x="26.1" y="98.6">1k</text>
<text x="35" y="101.4">D22</text>
<text x="44.5" y="99.1" transform="rotate(-90 44.5 99.1)">D_Schottky</text>
<text x="75.6" y="96.8">GND</text>
<text x="126.2" y="98.7">RESET</text>
<text x="136.5" y="98.5" transform="rotate(-90 136.5 98.5)">UVCC</text>
<text x="139.1" y="97.2" transform="rotate(-90 139.1 97.2)">VCC</text>
<text x="141.6" y="98.5" transform="rotate(-90 141.6 98.5)">AVCC</text>
<text x="147.2" y="98.7">PB0</text>
<text x="147.2" y="101.2">PB1</text>
<text x="206.8" y="97.6">SW_Push</text>
<text x="225.8" y="97.6">SW_Push</text>
<text x="244.9" y="97.6">SW_Push</text>
<text x="263.9" y="97.6">SW_Push</text>
<text x="27.4" y="106.5">D23</text>
<text x="34.8" y="103.8">LED</text>
<text x="50.1" y="103.9">C1</text>
<text x="50.1" y="106.2">1uF</text>
<text x="57.7" y="107.7">C3</text>
<text x="66.6" y="103.9">C2</text>
<text x="66.6" y="106.2">1uF</text>
<text x="126.2" y="103.8">XTAL1</text>
<text x="147.2" y="103.8">PB2</text>
<text x="147.2" y="106.3">PB3</text>
<text x="218" y="107.4">D</text>
<text x="218.2" y="105">D13</text>
<text x="237" y="107.4">D</text>
<text x="237.2" y="105">D14</text>
<text x="256.1" y="107.4">D</text>
<text x="256.3" y="105">D15</text>
<text x="275.1" y="107.4">D</text>
<text x="275.3" y="105">D16</text>
<text x="27.2" y="108.8">LED</text>
<text x="57.9" y="110">0.1uF</text>
<text x="92.9" y="113.8">Y1</text>
<text x="126.2" y="108.8">XTAL2</text>
<text x="126.2" y="113.9">AREF</text>
<text x="147.2" y="108.8">PB4</text>
<text x="147.2" y="111.4">PB5</text>
<text x="147.2" y="113.9">PB6</text>
<text x="93.1" y="116.4">16MHz</text>
<text x="126.2" y="119">VBUS</text>
<text x="147.2" y="116.5">PB7</text>
<text x="206.8" y="116.7">SW_Push</text>
<text x="208.4" y="114.3">SW17</text>
<text x="225.8" y="116.7">SW_Push</text>
<text x="227.5" y="114.3">SW18</text>
<text x="244.9" y="116.7">SW_Push</text>
<text x="246.5" y="114.3">SW19</text>
<text x="263.9" y="116.7">SW_Push</text>
<text x="265.6" y="114.3">SW20</text>
<text x="45.2" y="120.9">GND</text>
<text x="52.8" y="120.9">GND</text>
<text x="61.7" y="120.9">GND</text>
<text x="103.5" y="125.5">C4</text>
<text x="126.2" y="124.1">D+</text>
<text x="147.2" y="121.5">PC6</text>
<text x="147.2" y="124.1">PC7</text>
<text x="219.5" y="124.1">D17</text>
<text x="237.2" y="124.1">D18</text>
<text x="256.3" y="124.1">D19</text>
<text x="276.6" y="124.1">D20</text>
<text x="103.6" y="127.8">0.1uF</text>
<text x="126.2" y="131.7">UCAP</text>
<text x="147.2" y="129.2">PD0</text>
<text x="147.2" y="131.7">PD1</text>
<text x="219.3" y="126.4">D</text>
<text x="237" y="126.4">D</text>
<text x="256.1" y="126.4">D</text>
<text x="276.4" y="126.4">D</text>
<text x="24.4" y="135">VCC</text>
<text x="46.3" y="135.8">Conn_01x01</text>
<text x="50.6" y="133.5">J8</text>
<text x="81.9" y="134.4">C5</text>
<text x="82" y="136.7">22pF</text>
<text x="94.6" y="134.4">C6</text>
<text x="94.7" y="136.7">22pF</text>
<text x="147.2" y="134.2">PD2</text>
<text x="147.2" y="136.8">PD3</text>
<text x="205.1" y="132.1">SW17_alt1</text>
<text x="205.5" y="134.4">SW_Push</text>
<text x="262.3" y="132.1">SW20_alt1</text>
<text x="262.6" y="134.4">SW_Push</text>
<text x="50.6" y="142.4">J9</text>
<text x="112.3" y="138.2">C7</text>
<text x="112.4" y="140.5">1uF</text>
<text x="147.2" y="141.9">PD5</text>
<text x="147.2" y="139.3">PD4</text>
<text x="46.3" y="144.7">Conn_01x01</text>
<text x="147.2" y="144.4">PD6</text>
<text x="147.2" y="146.9">PD7</text>
<text x="36.1" y="155.9">R</text>
<text x="46.3" y="153.6">Conn_01x01</text>
<text x="50.1" y="151.3">J10</text>
<text x="71.8" y="151.4">GND</text>
<text x="98.5" y="151.4">GND</text>
<text x="107.4" y="151.4">GND</text>
<text x="142.6" y="152">HWB/PE2</text>
<text x="147.3" y="154.6">PE6</text>
<text x="28.5" y="158.4">R</text>
<text x="28.7" y="160.7">R6</text>
<text x="36.3" y="158.2">R5</text>
<text x="50.1" y="160.2">J11</text>
<text x="147.4" y="159.6">PF0</text>
<text x="46.3" y="162.5">Conn_01x01</text>
<text x="147.4" y="167.3">PF5</text>
<text x="147.4" y="164.7">PF4</text>
<text x="147.4" y="162.2">PF1</text>
<text x="147.4" y="172.3">PF7</text>
<text x="147.4" y="169.8">PF6</text>
<text x="57.9" y="176.8">GND</text>
<text x="136.5" y="178.8" transform="rotate(-90 136.5 178.8)">UGND</text>
<text x="139.1" y="178.8" transform="rotate(-90 139.1 178.8)">GND</text>
<text x="113" y="185.1">ATmega32U4-AU</text>
<text x="125.8" y="182.5">U1</text>
<text x="158.2" y="180.1">R8</text>
<text x="158.3" y="182.4">10k</text>
<text x="154.4" y="195.8">GND</text>
</g>
</svg>
